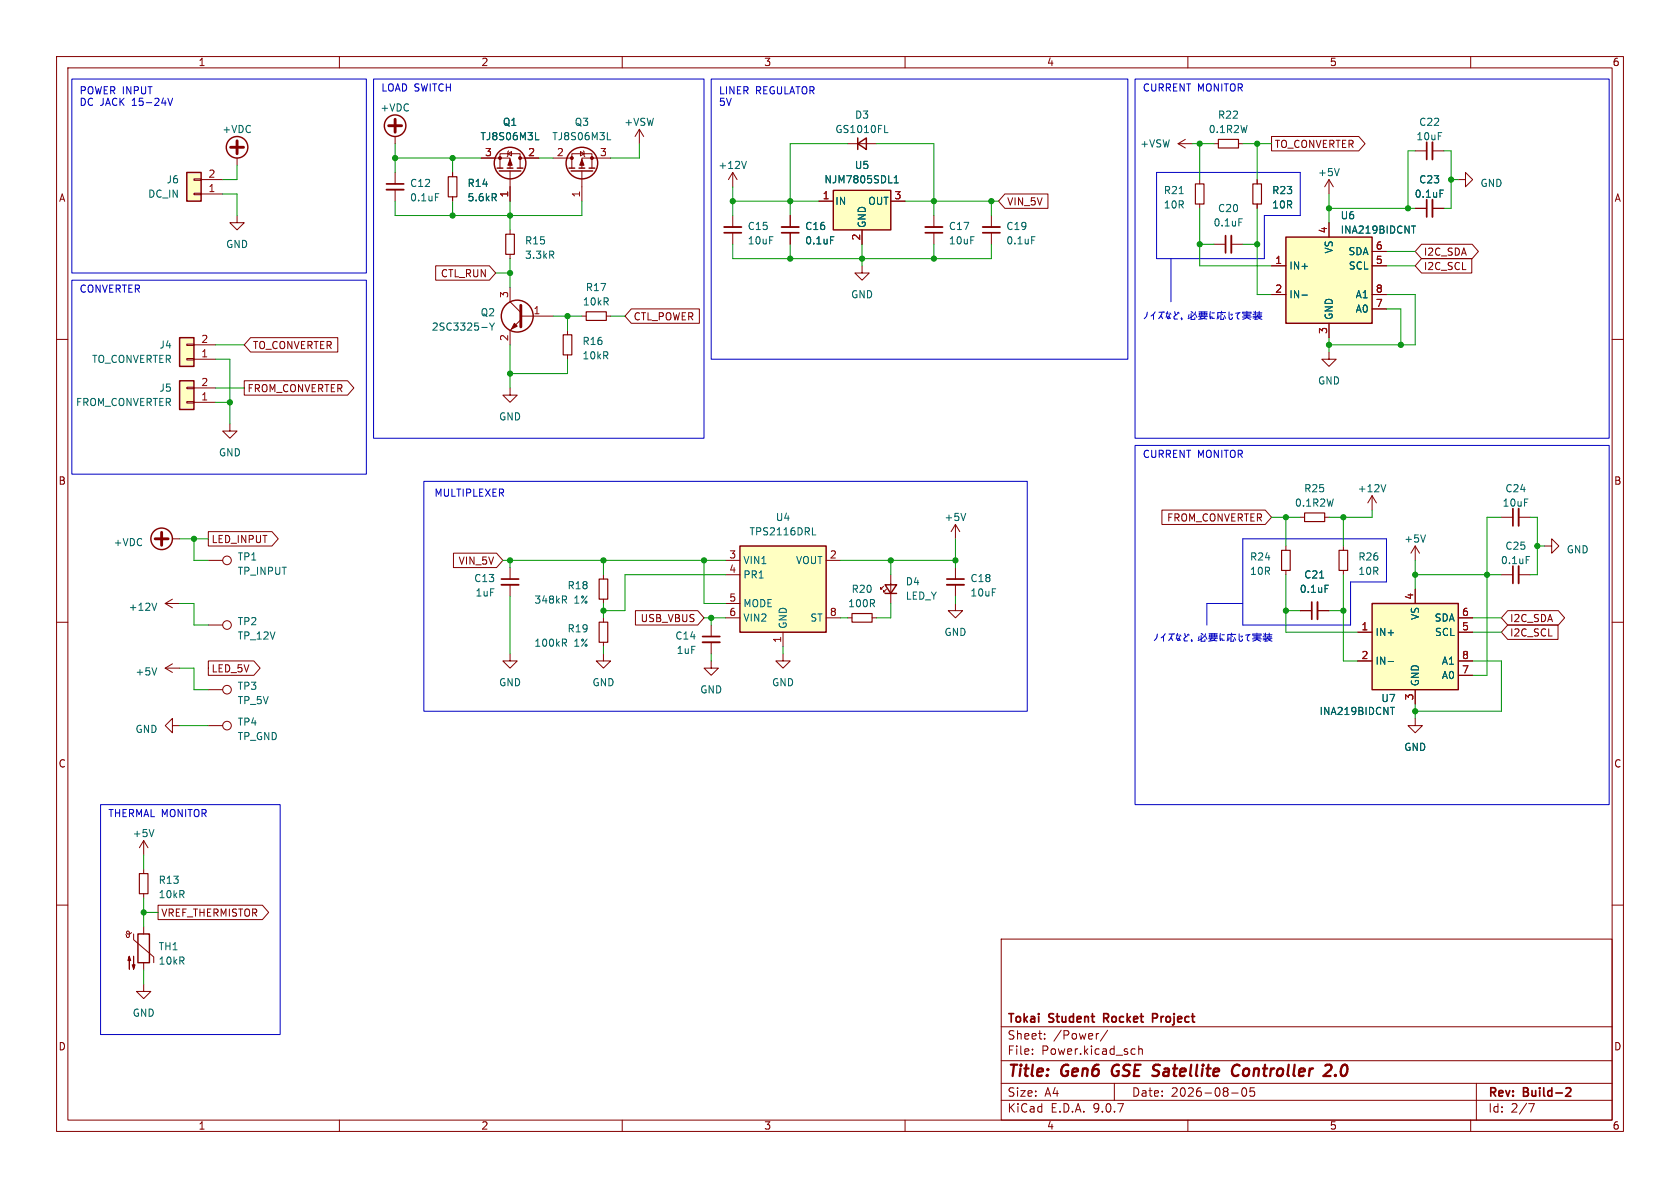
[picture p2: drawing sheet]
<svg xmlns="http://www.w3.org/2000/svg" width="297mm" height="210mm" viewBox="0 0 297 210" stroke-linecap="round" stroke-linejoin="round" font-family="sans-serif">
<g fill="none" stroke="#840000" stroke-width=".18">
<path d="M10 10h277v190h-277zM12 12h273v186h-273zM60 10v2M110 10v2M160 10v2M210 10v2M260 10v2M69.8 24.1v1.3M97.8 27.9h3.3M101.1 29.7v-2.5h3.5v2.5M102.6 26.8l.7 .4-.7 .4zM102.9 30.2v5.4"/>
<path d="M103.1 26.7l.2 .1v.8l.1 .1M107.9 27.9h-5v1.8M113 22.9l-.7 1.2M113 22.9l.8 1.2M113 22.9v2.5M234.9 31.8l-.7 1.2M234.9 31.8l.8 1.2M234.9 31.8v2.5M90.2 40.6v.8M90.2 45v.7M10 60h2M40.6 74.9v1.3h1.3l-1.3 1.3-1.2-1.3h1.2"/>
<path d="M285 60h2M227.3 96.5v.8M229.9 91.4h.7M234.2 91.4h.7M237.5 96.5v.8M250.2 96.5l-.8 1.3M250.2 96.5l.8 1.3M250.2 96.5v2.6M265.4 91.4h2.1M268.5 91.4h2M10 110h2M29.2 106.7l1.3 .7"/>
<path d="M29.2 106.7h2.5M29.2 118.1l1.3 .8M29.2 118.1h2.5M30.5 105.9l-1.3 .8M30.5 117.3l-1.3 .8M106.7 115.6v1.2h1.2l-1.2 1.3-1.3-1.3h1.3M125.7 116.8v1.3h1.3l-1.3 1.3-1.2-1.3h1.2M125.7 110.5v2M125.7 113.5v2.1M227.3 100.8v.8M229.9 108h2M232.9 108h2"/>
<path d="M237.5 100.8v.8M285 110h2M25.4 148.6l-.8 1.3M25.4 148.6l.8 1.3M25.4 148.6v2.5M10 160h2M177 166h108v32h-108zM285 160h2M60 198v2M110 198v2M160 198v2M177 194.5h108"/>
<path d="M177 191.5h108M177 187.5h108M177 181.5h108M182.5 186.3v.1M182.5 185.5v.1M184.7 183.6v.1M184.7 182.8v.1M194.2 182.7l-.2 .1M195.8 182.1l-1.3 2M197 191.5v3M200.2 185.4l.5 .1M200.7 186.3l-.5 .1"/>
<path d="M201.3 185.5l.2-.1 .4 .1 .1 .9M201.3 184.9v1.5M210 198v2M217.7 193.2h1.2M219.7 192.4l.2-.1a.81 .81 0 0 1 .6 .6 .81 .81 0 0 1-.3 .8l-.2 .1a.81 .81 0 0 1-.3-1.4zM221.7 192.3h-.7v.7l.2-.1h.5l.1 .3-.1 .5-.2 .1-.5-.1M260 198v2M261 191.5v6.5M270.2 195.1h1l-.6 1.5"/>
</g>
<path d="M267.5 89.9v3.1M124.2 112.5h3.1M231.9 106.4v3.1M195.1 180h.6M195.7 179.2h-.6v1.5M204.5 179.3l-.7-.1v1.5M204.5 179.9l-.7 .1M277.1 192.3l.5 .1 .1 .3-.9 1.1h.9" fill="none" stroke="#840000" stroke-width=".3"/>
<path d="M196.8 188.5a1.27 1.27 0 0 0 0 1.6M219.1 188.4a.88 .88 0 0 0-1 0 .88 .88 0 0 0-.3 1 .69 .69 0 0 0 .3 .7 .69 .69 0 0 0 .8-.1M234.6 188.2h.5a.45 .45 0 0 1 .3 .6l-.1 .3-1.3 1.1h1.2M236.1 190l.1 .1-.1 .1M236.1 190l-.1 .1 .1 .1M236.1 190v.2" fill="none" stroke="#840000" stroke-width=".4"/>
<path d="M107.4 24.7h.6M236.8 29.8l-.5 1.3M97.5 45.1l.4 .6M97.8 44.5v.4M252 94.6l-.4 1.2M27.7 106.6l-.4 1.3M27.7 118.1l-.4 1.2M233.3 102.2h.7M234.3 103.4h.6M27.2 146.6l-.4 1.3" fill="none" stroke="#006464" stroke-width=".18"/>
<path d="M268.5 89.9v3.1M124.2 113.5h3.1M232.9 106.4v3.1" fill="none" stroke="#840000" stroke-width=".33"/>
<g fill="none" stroke="#840000" stroke-width=".25">
<path d="M100.6 29.7h1M101 30.2h3.8M102.4 29.7h1M104.1 29.7h1.1"/>
<circle cx="69.8" cy="22.2" r="1.9"/>
<circle cx="102.9" cy="28.8" r="2.79"/>
</g>
<g fill="#840000" stroke="#840000" stroke-width=".18">
<path d="M102.9 28.2l.4 1h-.8z"/>
<circle cx="101.1" cy="27.9" r=".25"/>
<circle cx="104.6" cy="27.9" r=".25"/>
</g>
<path d="M68.7 22.2h2.3M69.8 21.1v2.3" fill="none" stroke="#840000" stroke-width=".51"/>
<path d="M89.4 41.4h1.5v3.6h-1.5zM226.6 97.3h1.5v3.5h-1.5zM230.6 90.7h3.6v1.5h-3.6zM236.7 97.3h1.6v3.5h-1.6z" fill="none" stroke="#840000" stroke-width=".2"/>
<path d="M242.6 106.7h15.2v15.2h-15.2z" fill="#ffffc2"/>
<g fill="none" stroke="#840000" stroke-width=".25">
<path d="M242.6 106.7h15.2v15.2h-15.2z"/>
<circle cx="28.6" cy="95.3" r="1.9"/>
</g>
<g fill="none" stroke="#840000" stroke-width=".18">
<path d="M30.5 95.3h1.2M273 96.5h1.3v-1.2l1.3 1.2-1.3 1.3v-1.3M90.2 115.6v1.2h1.2l-1.2 1.3-1.3-1.3h1.3M90.2 100.3v2.1M90.2 103.4v2M106.7 101.6v.8M106.7 105.9v.8M106.7 109.2v.8M106.7 113.5v.8M240 111.8h2.6M240 116.8h2.6M250.2 104.1v2.6"/>
<path d="M257.8 111.8h2.5M257.8 116.8h2.5M257.8 109.2h2.5M257.8 119.4h2.5M265.4 101.6h2.1M268.5 101.6h2M250.2 121.9v2.6"/>
</g>
<path d="M269.8 98.4h.6M99.7 113.6l.5 .6M99.7 106l.5 .6M99.9 113l.3 .2-.1 .3-.2 .1M99.9 105.4l.3 .2-.1 .3-.2 .1M245.4 116.9h1M245.8 125h.7" fill="none" stroke="#006464" stroke-width=".18"/>
<path d="M88.6 102.4h3.1M267.5 100.1v3" fill="none" stroke="#840000" stroke-width=".3"/>
<path d="M88.6 103.4h3.1M268.5 100.1v3" fill="none" stroke="#840000" stroke-width=".33"/>
<path d="M27.4 95.3h2.3M28.6 94.1v2.3" fill="none" stroke="#840000" stroke-width=".51"/>
<path d="M105.9 110h1.5v3.5h-1.5zM105.9 102.4h1.5v3.5h-1.5z" fill="none" stroke="#840000" stroke-width=".2"/>
<path d="M147.3 33.7h10.2v6.9h-10.2z" fill="#ffffc2"/>
<path d="M147.3 33.7h10.2v6.9h-10.2z" fill="none" stroke="#840000" stroke-width=".25"/>
<path d="M139.7 38.1v2M144.8 35.6h2.5M157.5 35.6h2.5M139.7 41.1v2.1M152.4 47v1.3h1.3l-1.3 1.2-1.3-1.2h1.3M152.4 40.6v2.6M250.2 127v1.3h1.3l-1.3 1.2-1.3-1.2h1.3" fill="none" stroke="#840000" stroke-width=".18"/>
<path d="M158.1 32.3h.7M158.1 31.4l.3-.3v1.2M146.8 41.8h.6" fill="none" stroke="#006464" stroke-width=".18"/>
<path d="M138.2 41.1h3" fill="none" stroke="#840000" stroke-width=".3"/>
<path d="M138.2 40.1h3" fill="none" stroke="#840000" stroke-width=".33"/>
<path d="M33 30.5h2.6v5.1h-2.6z" fill="#ffffc2"/>
<g fill="none" stroke="#840000" stroke-width=".25">
<path d="M33 30.5h2.6v5.1h-2.6z"/>
<circle cx="41.9" cy="26" r="1.9"/>
</g>
<path d="M34.3 34.2h1.3v.2h-1.3zM34.3 31.6h1.3v.3h-1.3zM35.6 34.3h3.8M35.6 31.8h3.8M41.9 38.1v1.3h1.3l-1.3 1.2-1.3-1.2h1.3M41.9 27.9v1.3M138.4 115.6v1.2h1.3l-1.3 1.3-1.2-1.3h1.2M168.9 106.7v1.3h1.3l-1.3 1.2-1.3-1.2h1.3M25.4 153.7v.7M25.4 158v.8" fill="none" stroke="#840000" stroke-width=".18"/>
<path d="M40.8 26h2.3M41.9 24.9v2.3" fill="none" stroke="#840000" stroke-width=".51"/>
<path d="M24.6 154.4h1.6v3.6h-1.6z" fill="none" stroke="#840000" stroke-width=".2"/>
<path d="M130.8 96.5h15.2v15.3h-15.2z" fill="#ffffc2"/>
<g fill="none" stroke="#840000" stroke-width=".25">
<path d="M151.6 25.4l1.6-1v2zM151.6 24.4v2M130.8 96.5h15.2v15.3h-15.2zM156.5 103.4h2l-1 1.5zM156.5 104.9h2"/>
<circle cx="91.4" cy="55.9" r="2.82"/>
</g>
<g fill="none" stroke="#840000" stroke-width=".18">
<path d="M80 30.5v.7M80 34.8v.8M149.9 25.4h5M90.2 50.8v2.5l1.9 1.9M92.1 56.5l-1.9 1.9v2.6M92.1 55.9h5.7M100.3 58.4v.8M102.9 55.9h.7M107.2 55.9h.7M90.2 68.6v1.3h1.2l-1.2 1.2-1.3-1.2h1.3M100.3 62.7v.8M128.3 99.1h2.5"/>
<path d="M146 99.1h2.6M168.9 92.7l-.8 1.3M168.9 92.7l.8 1.3M168.9 92.7v2.6M128.3 101.6h2.5M128.3 106.7h2.5M128.3 109.2h2.5M138.4 111.8v2.5M146 109.2h2.6M149.9 109.2h.7M154.2 109.2h.7M156.2 103.6l-.5 .5v-.2v.2h.3"/>
<path d="M156.7 104.1l-.5 .5v-.2v.2h.3M157.5 101.6v5.1"/>
</g>
<path d="M87.3 34.9l.4 .6M87.7 34.4v.4M156.4 23.4h.6M85.2 57.9h.9M86.6 57.1l.4 .7M87 57.8v.6M87.4 57.1l-.4 .7M143.6 94.6h.6M170.7 90.7l-.4 1.3" fill="none" stroke="#006464" stroke-width=".18"/>
<path d="M92.1 54v3.8" fill="none" stroke="#840000" stroke-width=".51"/>
<path d="M90.9 57.2l.5 .5-1 .5z" fill="#840000" stroke="#840000" stroke-width=".18"/>
<path d="M79.2 31.2h1.6v3.6h-1.6zM99.6 59.2h1.5v3.5h-1.5zM103.6 55.1h3.6v1.5h-3.6zM150.6 108.5h3.6v1.5h-3.6z" fill="none" stroke="#840000" stroke-width=".2"/>
<path d="M31.7 59.7h2.6v5.1h-2.6z" fill="#ffffc2"/>
<path d="M31.7 59.7h2.6v5.1h-2.6z" fill="none" stroke="#840000" stroke-width=".25"/>
<path d="M33 63.4h1.3v.2h-1.3zM33 60.8h1.3v.3h-1.3zM34.3 63.5h3.8M34.3 61h3.8" fill="none" stroke="#840000" stroke-width=".18"/>
<path d="M31.7 67.3h2.6v5.1h-2.6z" fill="#ffffc2"/>
<g fill="none" stroke="#840000" stroke-width=".25">
<path d="M87.9 29.7h1M88.3 30.2h3.8M89.7 29.7h1M91.4 29.7h1.1M31.7 67.3h2.6v5.1h-2.6zM24.4 165.1h2v5.1h-2z"/>
<circle cx="90.2" cy="28.8" r="2.79"/>
</g>
<g fill="none" stroke="#840000" stroke-width=".18">
<path d="M69.8 30.5v2M69.8 33.5v2.1M85.1 27.9h5.1v1.8M88.4 29.7v-2.5h3.5v2.5M89.8 27.2l.6-.4v.8zM89.9 26.7l-.1 .1v.8l-.1 .1M90.2 30.2v5.4M91.9 27.9h3.3M129.5 30.5v2.5M129.5 38.1v2M129.5 30.5l-.7 1.3M129.5 30.5l.8 1.3"/>
<path d="M175.3 38.1v2M129.5 41.1v2.1M175.3 41.1v2.1M33 71h1.3v.2h-1.3zM33 68.5h1.3v.2h-1.3zM34.3 71.1h3.8M34.3 68.6h3.8M234.9 62.2v1.3h1.3l-1.3 1.3-1.2-1.3h1.2M36.8 99.1h2.6M242.6 87.6l-.8 1.3M242.6 87.6l.7 1.3M242.6 87.6v2.6"/>
<path d="M36.8 110.5h2.6M30.5 128.3v-1.3l-1.3 1.3 1.3 1.2v-1.2h1.2M36.8 128.3h2.6M36.8 121.9h2.6M23.2 164.8l-.2 .3h-.3l-.3-.1v-.3l.3-.1 .2 .2v.7l-.2 .2h-.3l-.2-.5M23.6 165.1v1l3.6 3.1v1M25.4 174v1.3h1.3l-1.3 1.2-1.3-1.2h1.3M25.4 163.8v1.3M25.4 170.2v1.3"/>
<circle cx="40.1" cy="99.1" r=".76"/>
<circle cx="40.1" cy="110.5" r=".76"/>
<circle cx="40.1" cy="128.3" r=".76"/>
<circle cx="40.1" cy="121.9" r=".76"/>
</g>
<path d="M77 34.2h.6M94.7 24.7h.6M132 28.5l-.5 1.3M182.4 41.8h.6M245 85.7l-.4 1.2" fill="none" stroke="#006464" stroke-width=".18"/>
<path d="M68.3 32.5h3.1M128 41.1h3.1M173.7 41.1h3.1" fill="none" stroke="#840000" stroke-width=".3"/>
<path d="M68.3 33.5h3.1M128 40.1h3.1M173.7 40.1h3.1" fill="none" stroke="#840000" stroke-width=".33"/>
<g fill="#840000" stroke="#840000" stroke-width=".18">
<path d="M90.2 28.2l.4 1h-.8z"/>
<path d="M22.9 169l.2 .8h-.5l.3-.8v2.3z"/>
<path d="M23.6 169v2.3l-.2-.7h.5l-.3 .7z"/>
<circle cx="91.9" cy="27.9" r=".25"/>
<circle cx="88.4" cy="27.9" r=".25"/>
</g>
<path d="M227.3 41.9h15.3v15.3h-15.3z" fill="#ffffc2"/>
<path d="M227.3 41.9h15.3v15.3h-15.3z" fill="none" stroke="#840000" stroke-width=".25"/>
<g fill="none" stroke="#840000" stroke-width=".18">
<path d="M80 30.5v.7M80 34.8v.8M85.1 27.9h2.5M90.2 33v2.6M92.7 27.9h2.5M139.7 38.1v2M144.8 35.6h2.5M157.5 35.6h2.5M165.1 38.1v2M177.6 34.3h7.7v2.5h-7.7l-1.1-1.2zM208.3 25.4l1.2 .8M208.3 25.4h2.5"/>
<path d="M209.5 24.6l-1.2 .8M212.1 31.8v.7M212.1 36.1v.7M214.6 25.4h.8M218.9 25.4h.8M222.2 31.8v.7M222.2 36.1v.7M224.8 24.1h15.4l1.1 1.3-1.1 1.3h-15.4zM234.9 39.4v2.5M250.2 26.7h2M250.2 36.8h2M253.2 26.7h2.1"/>
<path d="M253.2 36.8h2.1M257.8 31.8h1.3v-1.3l1.2 1.3-1.2 1.2v-1.2M44.3 59.7h15.4v2.5h-15.4l-1.1-1.2zM77 47h9.5l1.1 1.3-1.1 1.2h-9.5zM111.6 54.6h12v2.6h-12l-1.1-1.3zM139.7 41.1v2.1M152.4 40.6v2.6M165.1 41.1v2.1M214.6 43.2h2.1M217.7 43.2h2M224.8 47h2.5M224.8 52.1h2.5"/>
<path d="M234.9 57.2v2.5M242.6 47h2.5M242.6 52.1h2.5M242.6 44.5h2.5M242.6 54.6h2.5M251.3 43.2h9l1.1 1.3-1.1 1.2h-9l-1.1-1.2zM251.3 45.7h8.9v2.6h-8.9l-1.1-1.3zM43.2 67.3h18.2l1.2 1.3-1.2 1.3h-18.2zM36.8 94h11.3l1.1 1.3-1.1 1.2h-11.3zM80.2 97.8h7.6l1.1 1.3-1.1 1.2h-7.6zM205.4 90.2h18.3l1.1 1.2-1.1 1.3h-18.3zM36.8 116.8h8.1l1.1 1.3-1.1 1.3h-8.1z"/>
<path d="M112.3 107.9h11l1.2 1.3-1.2 1.3h-11zM168.9 100.3v2.1M168.9 103.4v2M229.9 108h2M232.9 108h2M240 111.8h2.6M240 116.8h2.6M250.2 104.1v2.6M257.8 111.8h2.5M257.8 116.8h2.5M257.8 109.2h2.5M257.8 119.4h2.5"/>
<path d="M266.5 107.9h9l1.1 1.3-1.1 1.3h-9l-1.1-1.3zM266.5 110.5h8.9v2.5h-8.9l-1.1-1.2zM250.2 121.9v2.6M27.9 160h18.5l1.1 1.3-1.1 1.3h-18.5z"/>
</g>
<g fill="none" stroke="#006464" stroke-width=".18">
<path d="M87.3 34.9l.4 .6M87.7 34.4v.4M94.7 24.7h.6M158.1 32.3h.7M158.1 31.4l.3-.3v1.2M208.5 34.2h.7M219 38.7h.6M249.5 39.9h.8M254.6 33.6h.6M146.8 41.8h.6M230.2 52.2h.9M233.3 102.2h.7"/>
<path d="M234.3 103.4h.6M245.4 116.9h1M245.8 125h.7"/>
</g>
<path d="M211.3 32.5h1.6v3.6h-1.6zM215.4 24.6h3.5v1.6h-3.5zM221.5 32.5h1.5v3.6h-1.5z" fill="none" stroke="#840000" stroke-width=".2"/>
<path d="M252.2 25.1v3.1M252.2 35.3v3.1M163.6 41.1h3M216.7 41.7v3M167.4 102.4h3" fill="none" stroke="#840000" stroke-width=".3"/>
<path d="M253.2 25.1v3.1M253.2 35.3v3.1M163.6 40.1h3M217.7 41.7v3M167.4 103.4h3" fill="none" stroke="#840000" stroke-width=".33"/>
<g fill="none" stroke="#0000c2" stroke-width=".18">
<path d="M12.7 14h52.1v34.3h-52.1zM29.7 17.4l.4 1.2 .4-1.2M66 14h58.5v63.5h-58.5zM125.7 14h73.7v49.5h-73.7zM200.7 14h83.8v63.5h-83.8zM204.5 30.5h25.4v7.6h-6.4v7.6h-19zM12.7 49.5h52.1v34.3h-52.1zM202.8 55.2a1.24 1.24 0 0 1-.5 1.1M203.9 55.6v.9M203.9 55.6l-.4 .3M204.2 55.1l-.3 .5M204.9 55.2h.5v.4l-.6 .7"/>
<path d="M205.2 55.9l.4 .4M205.6 55.1l.1 .2M205.7 55.1l.2 .1M206.2 55.4h.3M206.4 55.1l-.2 1M206.7 55.6v.7h-.3v-.3h.2l.3 .3M206.8 55.3l.2 .3M207 45.7v7.6M207.7 55.1l.2 .6M208.2 55.3l.1 .1M208.2 55.5l-.7 .5 .2 .4h.5M208.3 55.2l.2 .2"/>
<path d="M208.9 56.2v.1M208.9 56.3v.2M208.9 56.3h.1M210.2 55.6l-.1 .5M210.6 55.4v1.1h.6M210.6 55.1l.3 .3M211.2 56.2v.3M211.4 55.6l.2 .5M211.4 55.1l-.2 .4-.6 .6-.6 .2M211.9 55.9h1.6M212 55.1h1.4M212 55.4h1.4v.3h-1.4z"/>
<path d="M212.4 55.1v.6M212.5 55.8l-.4 .4 1.3 .2M212.9 55.1v.6M213.1 55.9l-.5 .4-.7 .2M214 55.1v1.2l.1-.4M214.3 55.3h.4M214.3 56v.3h.4M215.5 55.9l-.1 .4M215.8 56.5h.5M215.8 55.7v.7M215.8 55.4l.3 .2M216 55v.3"/>
<path d="M216.3 56.2v.2M216.4 55.8l.3 .5M216.7 55.3h-1.4l-.1 1.1M217.3 55.1v1.2l.3 .2 .3-.4M217.6 55.6l.1 .1M217.8 55.5l.1 .2M219.1 55.3a.61 .61 0 0 0-.4 .5 .61 .61 0 0 0 .3 .6M219.2 55.3l-.8 .1M219.6 56h1.6M219.7 55.4v-.2h1.5v.2M219.8 55.5h1.2M219.9 55.7h1.1"/>
<path d="M220.4 55v.2M220.4 55.4v.8l-.7 .3M220.4 56l.7 .5M221.5 55.9h1.6M221.6 55.1l.2 .2M221.8 55.5l-.3 .1M221.9 55v.7M222 56.1v.3M222.1 55.3h1M222.2 55.7h.8M222.3 55.9l.3 .4 .5 .2M222.3 55.7v.3l-.8 .2"/>
<path d="M222.4 56.4l-.6 .1M222.6 55v.7M222.9 56l-.4 .2M200.7 78.7h83.8v63.5h-83.8zM74.9 85.1h106.7v40.6h-106.7zM219.7 95.3h25.4v7.6h-6.3v7.6h-19.1zM204.6 112.1a1.24 1.24 0 0 1-.5 1.1M205.7 112.5v.9M205.7 112.5l-.4 .3M206 112l-.3 .5M206.7 112.1h.5l-.1 .4-.5 .7M207 112.8l.3 .4"/>
<path d="M207.3 112l.2 .2M207.5 112l.1 .1M207.9 112.3h.4M208.2 112l-.3 1M208.5 112.5v.7h-.3v-.3h.2l.3 .3M208.6 112.2l.2 .3M209.4 112l.2 .6M209.9 112.2l.2 .1M209.9 112.4l-.6 .5 .1 .4h.5M210.1 112.1l.1 .2M210.7 113.1v.1M210.7 113.2v.2"/>
<path d="M210.7 113.2h.1M212 112.5l-.1 .5M212.3 112.3v1.1h.7M212.3 112l.4 .3M213 113.1v.3M213.1 112.5l.3 .5M213.1 112l-.1 .4-.7 .6-.5 .2M213.7 112.8h1.6M213.7 112h1.5M213.8 112.3h1.3v.3h-1.3zM214.2 112v.6M214.3 112.7l-.4 .4 1.2 .2"/>
<path d="M214.7 112v.6M214.9 112.8l-.5 .4-.7 .2M215.7 112v1.2l.2-.4M216 112.2h.5M216 112.9l.1 .3h.4M217.3 112.8l-.1 .4M217.6 113.4h.5M217.6 112.6v.7M217.6 112.3l.3 .2M217.7 111.9v.3M218.1 113.1v.2M218.2 112.7l.3 .5"/>
<path d="M218.5 112.2h-1.4l-.2 1.1M219.1 112v1.2l.3 .2 .3-.4M219.4 112.5l.1 .1M219.5 112.4l.2 .2M219.7 106.7h-6.3v3.8M220.9 112.2a.61 .61 0 0 0-.4 .5 .61 .61 0 0 0 .3 .6M221 112.2l-.8 .1M221.4 112.9h1.6M221.5 112.3v-.2h1.4v.2M221.6 112.4h1.2M221.7 112.6h1.1M222.2 111.9v.2"/>
<path d="M222.2 112.3l-.1 .8-.6 .3M222.2 112.9l.7 .5M223.3 112.8h1.6M223.4 112l.1 .2M223.6 112.4l-.3 .1M223.7 111.9v.7M223.8 113v.3M223.9 112.2h1M224 112.6h.8M224.1 112.8l.3 .4 .5 .2M224.1 112.6v.3l-.8 .2M224.1 113.3l-.5 .1"/>
<path d="M224.4 111.9v.7M224.7 112.9l-.4 .2M17.8 142.2h31.7v40.7h-31.7z"/>
</g>
<g fill="none" stroke="#009600" stroke-width=".18">
<path d="M39.4 34.3h2.5v3.8M41.9 29.2v2.6h-2.5M69.8 35.6v2.5h33.1v-2.5M69.8 27.9h15.3M69.8 25.4v5.1M80 27.9v2.6M80 35.6v2.5M90.2 35.6v5M95.2 27.9h2.6M113 25.4v2.5h-5.1M129.5 33v5.1M129.5 35.6h15.3"/>
<path d="M149.9 25.4h-10.2v12.7M154.9 25.4h10.2v12.7M160 35.6h16.5M175.3 35.6v2.5M210.8 25.4h3.8M212.1 25.4v6.4M212.1 36.8v10.2h12.7M219.7 25.4h5.1M222.2 25.4v6.4M222.2 36.8v15.3h2.6M234.9 34.3v5.1M234.9 36.8h15.3"/>
<path d="M250.2 26.7h-1.3v10.1M255.3 26.7h1.2v10.1h-1.2M256.5 31.8h1.3M87.6 48.3h2.6M90.2 45.7v5.1M97.8 55.9h5.1M100.3 55.9v2.5M107.9 55.9h2.6M129.5 43.2v2.5h45.8v-2.5M139.7 43.2v2.5M152.4 43.2v3.8M165.1 43.2v2.5"/>
<path d="M212.1 43.2h2.5M219.7 43.2h2.5M234.9 59.7v2.5M245.1 52.1h5.1v8.9h-15.3M245.1 47h5.1M245.1 54.6h2.5v6.4M245.1 44.5h5.1M38.1 68.6h5.1M38.1 63.5h2.5v11.4M38.1 61h5.1M38.1 71.1h2.5M90.2 61v7.6"/>
<path d="M100.3 63.5v2.5h-10.1M31.7 95.3h5.1M34.3 95.3v3.8h2.5M88.9 99.1h39.4M90.2 99.1v1.2M106.7 99.1v2.5M124.5 99.1v7.6h3.8M148.6 99.1h20.3M157.5 99.1v2.5M168.9 95.3v5M224.8 91.4h5.1M227.3 91.4v5.1"/>
<path d="M237.5 91.4v5.1M242.6 90.2v1.2h-7.7M250.2 99.1v5M265.4 91.4h-2.5v28h-2.6M270.5 91.4h1.3v10.2h-1.3M271.8 96.5h1.2M31.7 106.7h2.6v3.8h2.5M31.7 118.1h2.6v3.8h2.5M90.2 105.4v10.2M106.7 106.7v2.5M106.7 114.3v1.3M124.5 109.2h3.8"/>
<path d="M125.7 109.2v1.3M125.7 115.6v1.2M128.3 101.6h-17.8v6.4h-3.8M138.4 114.3v1.3M148.6 109.2h1.3M157.5 106.7v2.5h-2.6M168.9 105.4v1.3M227.3 101.6v10.2h12.7M227.3 108h2.6M234.9 108h2.6M237.5 101.6v15.2h2.5M250.2 101.6h15.2"/>
<path d="M260.3 109.2h5.1M260.3 116.8h5.1v8.9h-15.2M260.3 111.8h5.1M31.7 128.3h5.1M250.2 124.5v2.5M25.4 151.1v2.6M25.4 158.8v5M25.4 161.3h2.5M25.4 171.5v2.5"/>
</g>
<g fill="#009600" stroke="#009600" stroke-width=".18">
<circle cx="124.5" cy="99.1" r=".46"/>
<circle cx="106.7" cy="108" r=".46"/>
<circle cx="106.7" cy="99.1" r=".46"/>
<circle cx="90.2" cy="99.1" r=".46"/>
<circle cx="69.8" cy="27.9" r=".46"/>
<circle cx="40.6" cy="71.1" r=".46"/>
<circle cx="157.5" cy="99.1" r=".46"/>
<circle cx="168.9" cy="99.1" r=".46"/>
<circle cx="152.4" cy="45.7" r=".46"/>
<circle cx="165.1" cy="45.7" r=".46"/>
<circle cx="125.7" cy="109.2" r=".46"/>
<circle cx="80" cy="27.9" r=".46"/>
<circle cx="80" cy="38.1" r=".46"/>
<circle cx="100.3" cy="55.9" r=".46"/>
<circle cx="90.2" cy="66" r=".46"/>
<circle cx="90.2" cy="48.3" r=".46"/>
<circle cx="90.2" cy="38.1" r=".46"/>
<circle cx="34.3" cy="95.3" r=".46"/>
<circle cx="25.4" cy="161.3" r=".46"/>
<circle cx="250.2" cy="101.6" r=".46"/>
<circle cx="237.5" cy="108" r=".46"/>
<circle cx="250.2" cy="125.7" r=".46"/>
<circle cx="227.3" cy="108" r=".46"/>
<circle cx="212.1" cy="43.2" r=".46"/>
<circle cx="212.1" cy="25.4" r=".46"/>
<circle cx="222.2" cy="43.2" r=".46"/>
<circle cx="129.5" cy="35.6" r=".46"/>
<circle cx="139.7" cy="45.7" r=".46"/>
<circle cx="222.2" cy="25.4" r=".46"/>
<circle cx="237.5" cy="91.4" r=".46"/>
<circle cx="227.3" cy="91.4" r=".46"/>
<circle cx="234.9" cy="61" r=".46"/>
<circle cx="248.9" cy="36.8" r=".46"/>
<circle cx="247.6" cy="61" r=".46"/>
<circle cx="234.9" cy="36.8" r=".46"/>
<circle cx="256.5" cy="31.8" r=".46"/>
<circle cx="262.9" cy="101.6" r=".46"/>
<circle cx="271.8" cy="96.5" r=".46"/>
<circle cx="139.7" cy="35.6" r=".46"/>
<circle cx="175.3" cy="35.6" r=".46"/>
<circle cx="165.1" cy="35.6" r=".46"/>
</g>
<g font-size="2.8" fill="#840000">
<text x="178" y="190.9">Title:</text>
<text x="187.7" y="190.9">Gen6</text>
<text x="197.4" y="190.9">GSE Satellite</text>
<text x="220.3" y="190.9">Controller</text>
<text x="237.4" y="190.9">2.0</text>
</g>
<g font-size="2.1" fill="#840000">
<text x="178" y="184">Sheet:</text>
<text x="178" y="181.2">Tokai</text>
<text x="185.5" y="181.2">Student</text>
<text x="186.2" y="184">/Power/</text>
<text x="195.8" y="181.2">Rocket</text>
<text x="205" y="181.2">Project</text>
<text x="178" y="186.7">File:</text>
<text x="184.1" y="186.7">Power.kicad_sch</text>
<text x="178" y="196.9">KiCad</text>
<text x="178" y="194.1">Size:</text>
<text x="184.7" y="194.1">A4</text>
<text x="185.7" y="196.9">E.D.A.</text>
<text x="193.3" y="196.9">9.0.7</text>
<text x="200" y="194.1">Date:</text>
<text x="207" y="194.1">2026-08-05</text>
<text x="263" y="194.3">Rev:</text>
<text x="263" y="196.9">Id:</text>
<text x="267.1" y="196.9">2/7</text>
<text x="269.4" y="194.3">Build-2</text>
</g>
<g font-size="1.8" fill="#840000">
<text x="35" y="11.9">1</text>
<text x="85" y="11.9">2</text>
<text x="135" y="11.9">3</text>
<text x="185" y="11.9">4</text>
<text x="235" y="11.9">5</text>
<text x="285" y="11.9">6</text>
<text x="225.3" y="26.4">TO_CONVERTER</text>
<text x="10.3" y="35.9">A</text>
<text x="285.3" y="35.9">A</text>
<text x="178" y="36.5">VIN_5V</text>
<text x="251.6" y="45.4">I2C_SDA</text>
<text x="251.6" y="47.9">I2C_SCL</text>
<text x="77.8" y="49.2">CTL_RUN</text>
<text x="111.9" y="56.8">CTL_POWER</text>
<text x="44.6" y="61.9">TO_CONVERTER</text>
<text x="43.7" y="69.5">FROM_CONVERTER</text>
<text x="10.3" y="85.9">B</text>
<text x="285.3" y="85.9">B</text>
<text x="206.2" y="92.4">FROM_CONVERTER</text>
<text x="37.3" y="96.2">LED_INPUT</text>
<text x="81" y="100">VIN_5V</text>
<text x="113.2" y="110.2">USB_VBUS</text>
<text x="266.9" y="110.2">I2C_SDA</text>
<text x="266.9" y="112.7">I2C_SCL</text>
<text x="37.3" y="119.1">LED_5V</text>
<text x="10.3" y="135.9">C</text>
<text x="285.3" y="135.9">C</text>
<text x="28.4" y="162.2">VREF_THERMISTOR</text>
<text x="10.3" y="185.9">D</text>
<text x="285.3" y="185.9">D</text>
<text x="35" y="199.9">1</text>
<text x="85" y="199.9">2</text>
<text x="135" y="199.9">3</text>
<text x="185" y="199.9">4</text>
<text x="235" y="199.9">5</text>
<text x="285" y="199.9">6</text>
</g>
<g font-size="1.8" fill="#0000c2">
<text x="14" y="16.8">POWER INPUT</text>
<text x="67.3" y="16.3">LOAD SWITCH</text>
<text x="127" y="16.8">LINER</text>
<text x="133.6" y="16.8">REGULATOR</text>
<text x="201.9" y="16.3">CURRENT MONITOR</text>
<text x="14" y="18.8">DC JACK</text>
<text x="23.4" y="18.8">15-24V</text>
<text x="127" y="18.8">5V</text>
<text x="14" y="51.8">CONVERTER</text>
<text x="201.9" y="81">CURRENT MONITOR</text>
<text x="76.7" y="87.9">MULTIPLEXER</text>
<text x="19" y="144.5">THERMAL MONITOR</text>
</g>
<g font-size="1.8" fill="#006464">
<text x="39.2" y="23.7">+VDC</text>
<text x="67.1" y="19.9">+VDC</text>
<text x="88.8" y="22.5">Q1</text>
<text x="101.5" y="22.5">Q3</text>
<text x="110.3" y="22.5">+VSW</text>
<text x="147.6" y="23.7">GS1010FL</text>
<text x="151.1" y="21.2">D3</text>
<text x="213.6" y="23.7">0.1R2W</text>
<text x="215.2" y="21.2">R22</text>
<text x="250.8" y="22.5">C22</text>
<text x="84.8" y="25">TJ8S06M3L</text>
<text x="97.5" y="25">TJ8S06M3L</text>
<text x="201.5" y="26.3">+VSW</text>
<text x="250.3" y="25">10uF</text>
<text x="26.1" y="35.2">DC_IN</text>
<text x="29.4" y="32.6">J6</text>
<text x="72.4" y="33.3">C12</text>
<text x="72.4" y="35.8">0.1uF</text>
<text x="82.6" y="35.8">5.6kR</text>
<text x="82.6" y="33.2">R14</text>
<text x="126.9" y="30.1">+12V</text>
<text x="145.6" y="32.6">NJM7805SDL1</text>
<text x="151" y="30.1">U5</text>
<text x="205.6" y="34.5">R21</text>
<text x="224.8" y="34.5">R23</text>
<text x="232.9" y="31.3">+5V</text>
<text x="250" y="35.2">0.1uF</text>
<text x="250.8" y="32.6">C23</text>
<text x="261.6" y="33.2">GND</text>
<text x="132.1" y="40.9">C15</text>
<text x="142.2" y="40.9">C16</text>
<text x="147.6" y="36.4">IN</text>
<text x="153.3" y="40.4" transform="rotate(-90 153.3 40.4)">GND</text>
<text x="153.4" y="36.4">OUT</text>
<text x="167.6" y="40.9">C17</text>
<text x="177.8" y="40.9">C19</text>
<text x="205.6" y="37.1">10R</text>
<text x="214.4" y="40.2">0.1uF</text>
<text x="215.2" y="37.7">C20</text>
<text x="224.8" y="37.1">10R</text>
<text x="236.9" y="41.5">INA219BIDCNT</text>
<text x="236.9" y="39">U6</text>
<text x="39.9" y="44">GND</text>
<text x="92.7" y="45.9">3.3kR</text>
<text x="92.7" y="43.4">R15</text>
<text x="132.1" y="43.4">10uF</text>
<text x="142.2" y="43.4">0.1uF</text>
<text x="167.6" y="43.4">10uF</text>
<text x="177.8" y="43.4">0.1uF</text>
<text x="227.8" y="47.9">IN+</text>
<text x="235.8" y="44.9" transform="rotate(-90 235.8 44.9)">VS</text>
<text x="238.3" y="45.3">SDA</text>
<text x="238.4" y="47.9">SCL</text>
<text x="103.5" y="51.7">R17</text>
<text x="150.4" y="52.9">GND</text>
<text x="227.8" y="52.9">IN-</text>
<text x="239.6" y="52.9">A1</text>
<text x="76.2" y="58.6">2SC3325-Y</text>
<text x="84.9" y="56.1">Q2</text>
<text x="102.9" y="54.2">10kR</text>
<text x="235.8" y="56.6" transform="rotate(-90 235.8 56.6)">GND</text>
<text x="239.6" y="55.5">A0</text>
<text x="16.2" y="64.4">TO_CONVERTER</text>
<text x="28.1" y="61.8">J4</text>
<text x="102.9" y="63.7">10kR</text>
<text x="102.9" y="61.2">R16</text>
<text x="13.3" y="72">FROM_CONVERTER</text>
<text x="28.1" y="69.4">J5</text>
<text x="232.9" y="68.2">GND</text>
<text x="88.1" y="74.5">GND</text>
<text x="38.6" y="80.9">GND</text>
<text x="228.8" y="89.8">0.1R2W</text>
<text x="230.5" y="87.2">R25</text>
<text x="239.9" y="87.2">+12V</text>
<text x="265.5" y="89.8">10uF</text>
<text x="266" y="87.2">C24</text>
<text x="132.4" y="94.8">TPS2116DRL</text>
<text x="137.1" y="92.3">U4</text>
<text x="166.9" y="92.3">+5V</text>
<text x="20" y="96.7">+VDC</text>
<text x="41.9" y="99.3">TP1</text>
<text x="41.9" y="101.8">TP_INPUT</text>
<text x="131.3" y="99.9">VIN1</text>
<text x="140.6" y="99.9">VOUT</text>
<text x="220.9" y="99.3">R24</text>
<text x="220.9" y="101.8">10R</text>
<text x="240" y="99.3">R26</text>
<text x="240" y="101.8">10R</text>
<text x="248.2" y="96.1">+5V</text>
<text x="265.2" y="99.9">0.1uF</text>
<text x="266" y="97.4">C25</text>
<text x="276.9" y="98">GND</text>
<text x="83.7" y="103.1">C13</text>
<text x="84" y="105.6">1uF</text>
<text x="94.4" y="106.9">348kR</text>
<text x="100.2" y="104.4">R18</text>
<text x="101.5" y="106.9">1%</text>
<text x="131.3" y="102.5">PR1</text>
<text x="131.3" y="107.5">MODE</text>
<text x="149.8" y="107.5">100R</text>
<text x="150.5" y="105">R20</text>
<text x="160" y="103.7">D4</text>
<text x="160" y="106.2">LED_Y</text>
<text x="171.5" y="103.1">C18</text>
<text x="171.5" y="105.6">10uF</text>
<text x="229.7" y="105">0.1uF</text>
<text x="230.5" y="102.5">C21</text>
<text x="22.6" y="108.2">+12V</text>
<text x="41.9" y="110.7">TP2</text>
<text x="41.9" y="113.3">TP_12V</text>
<text x="100.2" y="112">R19</text>
<text x="119.3" y="113.3">C14</text>
<text x="131.3" y="110.1">VIN2</text>
<text x="139.3" y="111.3" transform="rotate(-90 139.3 111.3)">GND</text>
<text x="143.2" y="110.1">ST</text>
<text x="166.9" y="112.6">GND</text>
<text x="243.1" y="112.6">IN+</text>
<text x="251.1" y="109.7" transform="rotate(-90 251.1 109.7)">VS</text>
<text x="253.5" y="110.1">SDA</text>
<text x="253.6" y="112.6">SCL</text>
<text x="23.9" y="119.6">+5V</text>
<text x="94.4" y="114.5">100kR</text>
<text x="101.5" y="114.5">1%</text>
<text x="119.5" y="115.8">1uF</text>
<text x="243.1" y="117.7">IN-</text>
<text x="254.8" y="117.7">A1</text>
<text x="41.9" y="122.1">TP3</text>
<text x="41.9" y="124.7">TP_5V</text>
<text x="88.1" y="121.5">GND</text>
<text x="104.6" y="121.5">GND</text>
<text x="123.7" y="122.8">GND</text>
<text x="136.4" y="121.5">GND</text>
<text x="244.1" y="124.3">U7</text>
<text x="251.1" y="121.4" transform="rotate(-90 251.1 121.4)">GND</text>
<text x="254.8" y="120.2">A0</text>
<text x="23.9" y="129.8">GND</text>
<text x="41.9" y="128.5">TP4</text>
<text x="41.9" y="131">TP_GND</text>
<text x="233.2" y="126.6">INA219BIDCNT</text>
<text x="248.2" y="132.9">GND</text>
<text x="23.4" y="148.2">+5V</text>
<text x="27.9" y="159">10kR</text>
<text x="27.9" y="156.4">R13</text>
<text x="27.9" y="170.7">10kR</text>
<text x="27.9" y="168.2">TH1</text>
<text x="23.4" y="179.9">GND</text>
</g>
<g font-size="1.8" fill="#a90000">
<text x="85.7" y="27.7">3</text>
<text x="93.3" y="27.7">2</text>
<text x="98.4" y="27.7">2</text>
<text x="106" y="27.7">3</text>
<text x="36.8" y="34">1</text>
<text x="36.8" y="31.5">2</text>
<text x="89.9" y="35" transform="rotate(-90 89.9 35)">1</text>
<text x="102.6" y="35" transform="rotate(-90 102.6 35)">1</text>
<text x="145.3" y="35.3">1</text>
<text x="158" y="35.3">3</text>
<text x="234.7" y="41.3" transform="rotate(-90 234.7 41.3)">4</text>
<text x="152.1" y="42.6" transform="rotate(-90 152.1 42.6)">2</text>
<text x="225.4" y="46.7">1</text>
<text x="243.1" y="44.2">6</text>
<text x="243.1" y="46.7">5</text>
<text x="89.9" y="52.8" transform="rotate(-90 89.9 52.8)">3</text>
<text x="225.4" y="51.8">2</text>
<text x="243.1" y="51.8">8</text>
<text x="94.2" y="55.6">1</text>
<text x="234.7" y="59.1" transform="rotate(-90 234.7 59.1)">3</text>
<text x="243.1" y="54.4">7</text>
<text x="35.5" y="63.2">1</text>
<text x="35.5" y="60.7">2</text>
<text x="89.9" y="60.4" transform="rotate(-90 89.9 60.4)">2</text>
<text x="35.5" y="70.9">1</text>
<text x="35.5" y="68.3">2</text>
<text x="128.8" y="98.8">3</text>
<text x="128.8" y="101.3">4</text>
<text x="146.6" y="98.8">2</text>
<text x="128.8" y="106.4">5</text>
<text x="249.9" y="106.1" transform="rotate(-90 249.9 106.1)">4</text>
<text x="128.8" y="109">6</text>
<text x="138.2" y="113.7" transform="rotate(-90 138.2 113.7)">1</text>
<text x="146.6" y="109">8</text>
<text x="240.6" y="111.5">1</text>
<text x="258.4" y="109">6</text>
<text x="258.4" y="111.5">5</text>
<text x="240.6" y="116.6">2</text>
<text x="258.4" y="116.6">8</text>
<text x="258.4" y="119.1">7</text>
<text x="249.9" y="123.9" transform="rotate(-90 249.9 123.9)">3</text>
</g>
</svg>
